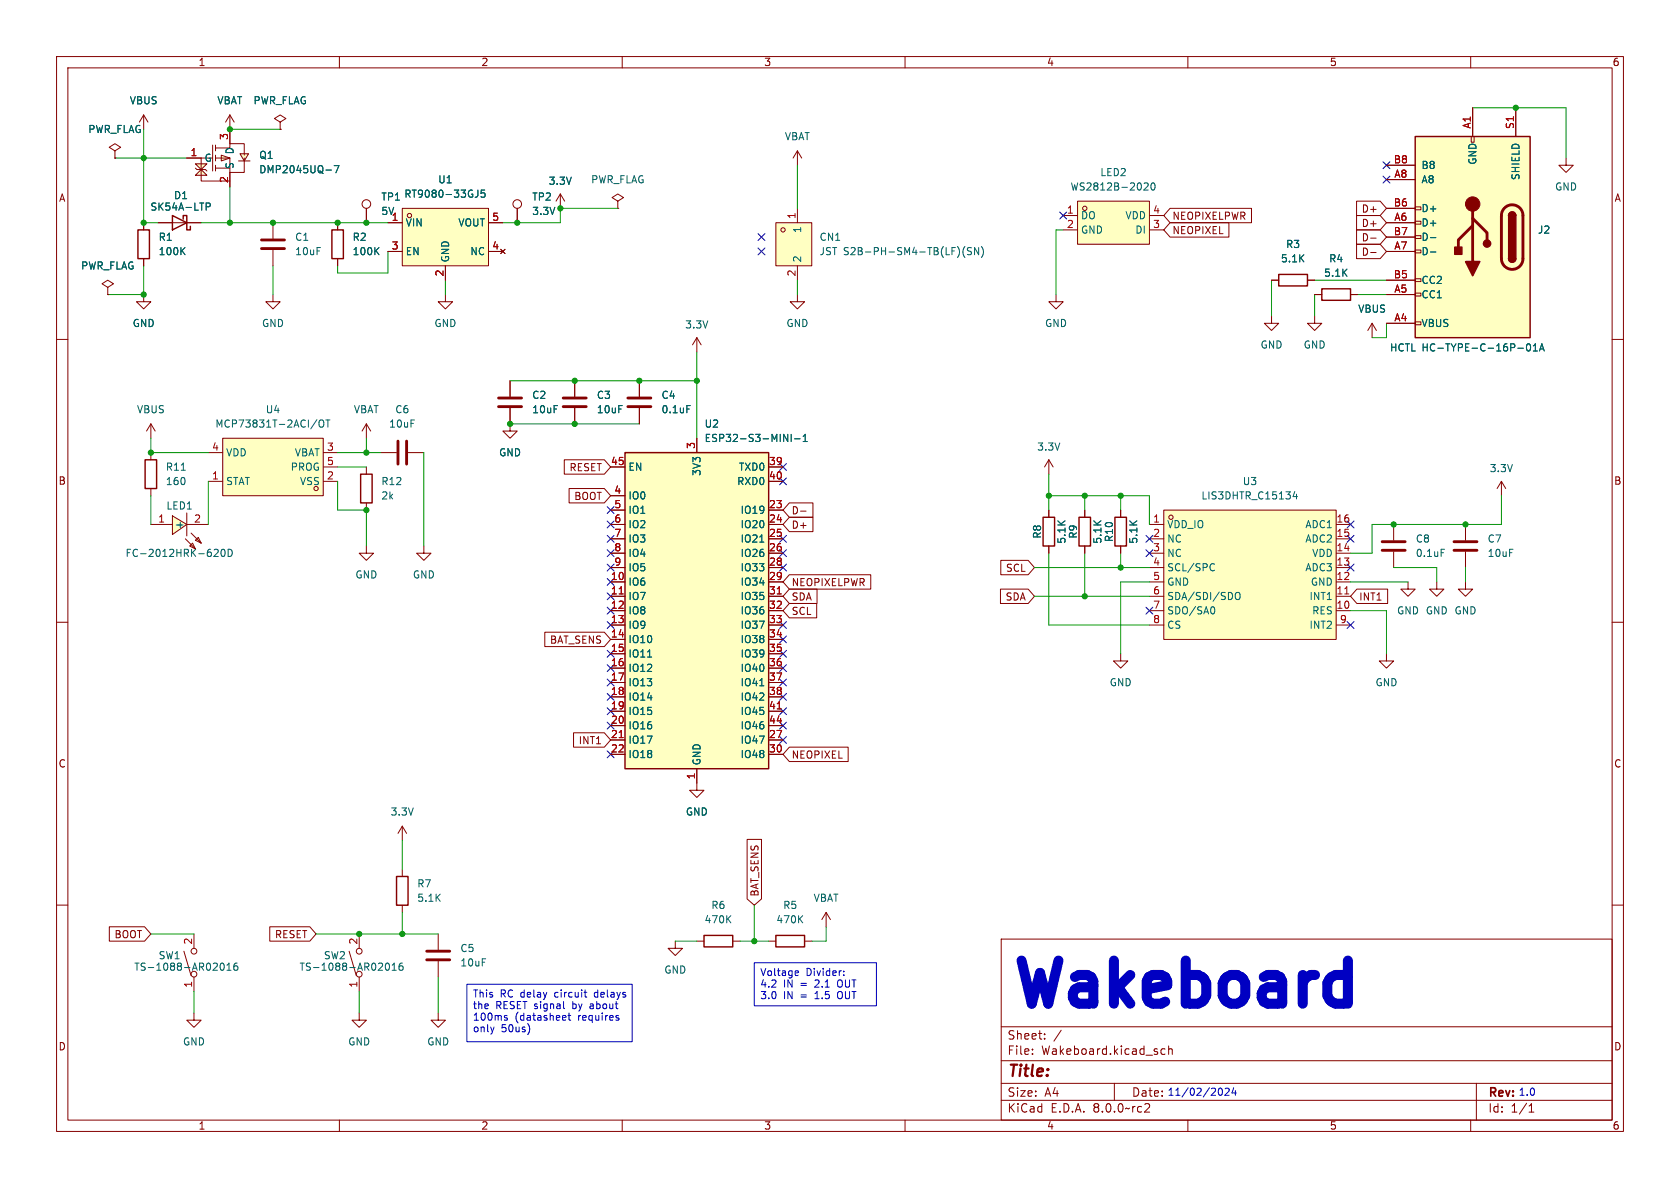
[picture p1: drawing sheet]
<svg xmlns="http://www.w3.org/2000/svg" width="297mm" height="210mm" viewBox="0 0 297 210" stroke-linecap="round" stroke-linejoin="round" font-family="sans-serif">
<g fill="none" stroke="#840000" stroke-width=".18">
<path d="M10 10h277v190h-277zM12 12h273v186h-273zM60 10v2M110 10v2M160 10v2M210 10v2M260 10v2M64.8 36.8v2.6M10 60h2M285 60h2M10 110h2M285 110h2"/>
<path d="M10 160h2M285 160h2M177 166h108v32h-108zM60 198v2M110 198v2M160 198v2M177 194.5h108M177 191.5h108M177 187.5h108M177 181.5h108M182.5 186.3v.1M182.5 185.5v.1"/>
<path d="M197 191.5v3M202.6 195.1l.5 .1 .1 .3-.9 1.1h.9M206 185.5l-.5-.1-.3 .3v.4l.2 .2h.6M206.6 185.5l.2-.1 .4 .1v.9M206.6 184.9v1.5M210 198v2M260 198v2M261 191.5v6.5M270.3 196.6h.9M270.3 195.5l.4-.4v1.5"/>
<circle cx="64.8" cy="36.1" r=".76"/>
</g>
<path d="M137.2 39.4h6.3v7.6h-6.3z" fill="#ffffc2"/>
<g fill="none" stroke="#840000" stroke-width=".18">
<path d="M137.2 39.4h6.3v7.6h-6.3zM141 36.8v2.6M141 47v2.5M254 102.9v1.2h1.3l-1.3 1.3-1.3-1.3h1.3"/>
<circle cx="138.4" cy="40.6" r=".38"/>
</g>
<path d="M170.6 43.6a1.46 1.46 0 0 0 0 1.9M171.7 43.8h-.4l-.2 .1v.3l.5 .3 .1 .3-.2 .2h-.5M173 43.8v1.2l-.7-1.2v1.2M173.5 43.6a1.46 1.46 0 0 1 0 1.9" fill="none" stroke="#006464" stroke-width=".18"/>
<path d="M110.5 80h25.4v55.9h-25.4z" fill="#ffffc2"/>
<path d="M233.7 51.1h5.1v2h-5.1zM110.5 80h25.4v55.9h-25.4z" fill="none" stroke="#840000" stroke-width=".25"/>
<g fill="none" stroke="#840000" stroke-width=".18">
<path d="M186.7 52.1v1.2h1.3l-1.3 1.3-1.3-1.3h1.3M232.4 52.1h1.3M238.8 52.1h1.2M123.2 77.5v2.5M107.9 90.2h2.6M107.9 92.7h2.6M107.9 95.3h2.6M107.9 97.8h2.6M107.9 82.6h2.6M107.9 87.6h2.6M135.9 90.2h2.5M135.9 92.7h2.5"/>
<path d="M135.9 95.3h2.5M135.9 97.8h2.5M135.9 82.6h2.5M135.9 85.1h2.5M107.9 102.9h2.6M107.9 105.4h2.6M107.9 108h2.6M107.9 110.5h2.6M107.9 113h2.6M107.9 115.6h2.6M107.9 118.1h2.6M107.9 100.3h2.6"/>
<path d="M135.9 102.9h2.5M135.9 105.4h2.5M135.9 108h2.5M135.9 110.5h2.5M135.9 113h2.5M135.9 115.6h2.5M135.9 118.1h2.5M135.9 100.3h2.5M198.1 115.6v1.2h1.3l-1.3 1.3-1.3-1.3h1.3M245.1 115.6v1.2h1.3l-1.3 1.3-1.3-1.3h1.3M107.9 120.7h2.6M107.9 123.2h2.6"/>
<path d="M107.9 125.7h2.6M107.9 128.3h2.6M107.9 130.8h2.6M107.9 133.4h2.6M123.2 135.9v2.5M135.9 120.7h2.5M135.9 123.2h2.5M135.9 125.7h2.5M135.9 128.3h2.5M135.9 130.8h2.5M135.9 133.4h2.5M34.3 179.1v1.2h1.3l-1.3 1.3-1.3-1.3h1.3"/>
</g>
<path d="M109.5 105h.7M137.4 105h.7M109.5 130.4h.7M137.4 125.3h.7" fill="none" stroke="#a90000" stroke-width=".18"/>
<path d="M138.5 76.8l.8 1.2v-1.2M139.9 76.8v1.2M140.5 77.6h.9M142 78h.7M142 77.1l.4-.3v1.2M134.3 95.8h.7M114.5 116.1h.7M134.3 121.2h.7" fill="none" stroke="#006464" stroke-width=".18"/>
<path d="M190.5 35.6h12.7v7.6h-12.7z" fill="#ffffc2"/>
<g fill="none" stroke="#840000" stroke-width=".18">
<path d="M91.4 36.8v2.6M141 26.7l-.8 1.2M141 26.7v2.5M141 26.7l.7 1.2M188 38.1h2.5M190.5 35.6h12.7v7.6h-12.7zM203.2 38.1h2.5M19 50.8l1.1-.6-1.1-.7-1 .7 1 .6v1.3M19 52.1h.1M141 52.1v1.2h1.2l-1.2 1.3-1.3-1.3h1.3M188 40.6h2.5M203.2 40.6h2.5"/>
<path d="M224.8 55.9v1.3h1.3l-1.3 1.2-1.3-1.2h1.3M224.8 49.5h1.3M231.1 49.5h1.3M232.4 55.9v1.3h1.3l-1.3 1.2-1.3-1.2h1.3M26.7 74.9l-.8 1.3M26.7 74.9v2.6M26.7 74.9l.7 1.3M185.4 90.2v1.2M185.4 96.5v1.3M198.1 90.2v1.2M198.1 96.5v1.3M135.9 166.4h1.3"/>
<path d="M142.2 166.4h1.3"/>
<circle cx="91.4" cy="36.1" r=".76"/>
<circle cx="191.8" cy="36.8" r=".38"/>
</g>
<path d="M202.3 32.5l.4-.2 .3 .4-.8 .9h.8M203.6 32.5l.2-.2a.68 .68 0 0 1 .4 .7 .68 .68 0 0 1-.4 .6l-.2-.1-.1-.4zM141.4 162.4l.5 .7M141.9 161.9l-.7 .7" fill="none" stroke="#006464" stroke-width=".18"/>
<path d="M226.1 48.5h5v2h-5zM184.4 91.4h2v5.1h-2zM197.1 91.4h2v5.1h-2zM137.2 165.4h5v2h-5z" fill="none" stroke="#840000" stroke-width=".25"/>
<path d="M250.2 24.1h20.3v35.6h-20.3z" fill="#ffffc2"/>
<g fill="none" stroke="#840000" stroke-width=".18">
<path d="M260.3 19.1v5M268 19.1v5M99.1 34.3l-.8 1.3M99.1 34.3v2.5M99.1 34.3l.7 1.3M109.2 35.6l1-.7-1-.6-1 .6 1 .7v1.2M109.2 36.8h.1M245.1 39.4h5.1M245.1 31.8h5.1M245.1 36.8h5.1M245.1 29.2h5.1M250.2 36.6h1v.5h-1z"/>
<path d="M250.2 39.1h1v.5h-1zM260.1 24.1h.5v1h-.5zM276.9 27.9v1.3h1.2l-1.2 1.3-1.3-1.3h1.3M242.6 57.2l-.8 1.2M242.6 57.2v2.5M242.6 57.2l.7 1.2M245.1 57.2h5.1M245.1 52.1h5.1M245.1 44.5h5.1M245.1 49.5h5.1M245.1 41.9h5.1M250.2 41.7h1v.5h-1z"/>
<path d="M250.2 44.2h1v.5h-1zM250.2 49.3h1v.5h-1zM250.2 51.8h1v.5h-1zM250.2 56.9h1v.5h-1zM90.2 72.1v4.1h1.2l-1.2 1.3-1.3-1.3h1.3M90.2 67.3v2.8M101.6 67.3v2.8M101.6 72.1v2.8M113 67.3v2.8M113 72.1v2.8M26.7 80v1.3M26.7 86.4v1.2"/>
<path d="M185.4 81.3l-.7 1.3M185.4 81.3v2.5M185.4 81.3l.8 1.3M191.8 90.2v1.2M191.8 96.5v1.3M246.4 92.7v2.8M246.4 97.5v2.8M259.1 92.7v2.8M259.1 97.5v2.8M265.4 85.1l-.7 1.3M265.4 85.1v2.5M265.4 85.1l.8 1.3"/>
<path d="M248.9 102.9v1.2h1.3l-1.3 1.3-1.3-1.3h1.3M259.1 102.9v1.2h1.2l-1.2 1.3-1.3-1.3h1.3M123.2 138.4v1.3h1.3l-1.3 1.3-1.3-1.3h1.3M119.4 166.4v1.2h1.2l-1.2 1.3-1.3-1.3h1.3M123.2 166.4h1.3M129.5 166.4h1.3M146 161.3l-.7 1.3M146 161.3v2.5M146 161.3l.8 1.3"/>
</g>
<path d="M250.2 24.1h20.3v35.6h-20.3zM266.7 38.1a.64 .64 0 0 1 .6-.6 .64 .64 0 0 1 .7 .6M266.7 45.7a.64 .64 0 0 0 .6 .7 .64 .64 0 0 0 .7-.7M25.7 81.3h2v5.1h-2zM190.8 91.4h2v5.1h-2zM124.5 165.4h5v2h-5z" fill="none" stroke="#840000" stroke-width=".25"/>
<g fill="none" stroke="#840000" stroke-width=".51">
<path d="M260.3 38.6l2.6 2.5v1.3M260.3 39.9l-2.5 2.5v1.3M260.3 36.1v10.1M266 36.8a1.91 1.91 0 0 1 2.1-.5 1.91 1.91 0 0 1 1.1 1.8v7.6a1.91 1.91 0 0 1-1.9 1.9 1.91 1.91 0 0 1-1.9-1.9v-7.7l.2-.7zM88.1 71.9h4.1M88.1 70.4h4.1M99.6 71.9h4M99.6 70.4h4M111 71.9h4.1M111 70.4h4.1M244.3 97.3h4.1M244.3 95.8h4.1"/>
<path d="M257 97.3h4.1M257 95.8h4.1"/>
</g>
<g fill="#840000" stroke="#840000" stroke-width=".25">
<path d="M266.9 37.7a.64 .64 0 0 1 .7-.2 .64 .64 0 0 1 .4 .6h-1.3z"/>
<path d="M266.7 38.1h1.3v7.6h-1.3z"/>
<path d="M266.7 45.7h1.3a.64 .64 0 0 1-.7 .7 .64 .64 0 0 1-.6-.7z"/>
<path d="M259.1 46.2h2.5l-1.3 2.6z"/>
<path d="M257.2 43.7h1.2v1.3h-1.2z"/>
<circle cx="262.9" cy="43.1" r=".63"/>
</g>
<circle cx="260.4" cy="36.1" r="1.27" fill="#840000" stroke="#840000" stroke-width=".18"/>
<g fill="none" stroke="#006464" stroke-width=".18">
<path d="M252.9 44.5h.9M252.9 42h.9M121.4 71.7h.6M268.3 61.6h1M270 60.9l.2-.1a.68 .68 0 0 1 .4 .6 .68 .68 0 0 1-.4 .6l-.2-.1-.1-.3zM271.1 62h.7M271.1 61.1l.3-.3v1.2M272.2 62l.4-1.2 .4 1.2M272.3 61.7h.6M32 83.1h.8M254.8 97.1h.6M128.7 162.4l.5 .7"/>
<path d="M129.2 161.9l-.7 .7"/>
</g>
<path d="M205.7 90.2h30.5v22.8h-30.5z" fill="#ffffc2"/>
<g fill="none" stroke="#840000" stroke-width=".18">
<path d="M203.2 92.7h2.5M203.2 97.8h2.5M203.2 95.3h2.5M205.7 90.2h30.5v22.8h-30.5zM236.2 92.7h2.6M236.2 97.8h2.6M236.2 95.3h2.6M203.2 108h2.5M203.2 105.4h2.5M203.2 102.9h2.5M203.2 100.3h2.5M203.2 110.5h2.5"/>
<path d="M236.2 108h2.6M236.2 105.4h2.6M236.2 102.9h2.6M236.2 100.3h2.6M236.2 110.5h2.6"/>
<circle cx="207" cy="91.4" r=".38"/>
</g>
<path d="M237.7 105h.8" fill="none" stroke="#a90000" stroke-width=".18"/>
<path d="M214.3 99.6l.4 .2M228.9 86.9l-.3 .9h.8M229.2 87.4v.8M214.5 107.3a.79 .79 0 0 1 0 1.2M214.7 100.8l-.4 .1M218.4 104.9l.3-.2a.43 .43 0 0 1 .5 .4v.5a.42 .42 0 0 1-.4 .4 .42 .42 0 0 1-.4-.4z" fill="none" stroke="#006464" stroke-width=".18"/>
<g fill="#ffffc2">
<path d="M34.5 95.5l.5-.5 .6 1z"/>
<path d="M34 96l.5 1-1-.5z"/>
<path d="M30.5 91.2l2.5 1.5-2.5 1.8z"/>
</g>
<g fill="none" stroke="#840000" stroke-width=".18">
<path d="M59.7 39.4v1.2M59.7 45.7v1.3M123.2 59.7l-.8 1.3M123.2 59.7v2.5M123.2 59.7l.8 1.3M26.7 92.7h3.8M30.5 91.2l2.5 1.5-2.5 1.8zM32.8 95.3l1.7 1.7M33 90.7v4M33 92.7h3.8M33.8 94.2l1.8 1.8M34 96l.5 1-1-.5z"/>
<path d="M34.5 95.5l.5-.5 .6 1zM64.8 82.6v1.2M64.8 88.9v1.3"/>
</g>
<path d="M66.5 44.3l.5 .7M67 43.8l-.7 .7M38 97.1l.5 .1 .1 .3-.8 .9h.8M39.2 97.2l.2-.1a.68 .68 0 0 1 .4 .6 .68 .68 0 0 1-.4 .7l-.2-.2-.1-.3zM40.3 97.1a.64 .64 0 0 1 .8 .6 .64 .64 0 0 1-.8 .7z" fill="none" stroke="#006464" stroke-width=".18"/>
<path d="M58.7 40.6h2v5.1h-2zM63.8 83.8h2v5.1h-2z" fill="none" stroke="#840000" stroke-width=".25"/>
<path d="M39.4 77.5h17.7v10.1h-17.7z" fill="#ffffc2"/>
<g fill="none" stroke="#840000" stroke-width=".18">
<path d="M78.7 52.1v1.2h1.3l-1.3 1.3-1.2-1.3h1.2M39.4 77.5h17.7v10.1h-17.7zM64.8 74.9l-.8 1.3M64.8 74.9v2.6M64.8 74.9l.7 1.3M36.8 85.1h2.6M36.8 80h2.6M57.1 85.1h2.6M57.1 80h2.6M57.1 82.6h2.6M67.3 80h2.8M72.1 80h2.8"/>
<path d="M71.1 146.1l-.7 1.2M71.1 146.1v2.5M71.1 146.1l.8 1.2"/>
<circle cx="55.9" cy="86.4" r=".38"/>
</g>
<path d="M56 74.2l-1.1 1.6M56.6 74.3l.1-.1a.43 .43 0 0 1 .5 .5v.4a.42 .42 0 0 1-.4 .4 .42 .42 0 0 1-.4-.4v-.4zM57.6 74.2h.7M58 74.2v1.3" fill="none" stroke="#006464" stroke-width=".18"/>
<path d="M70.4 78v4M71.9 78v4" fill="none" stroke="#840000" stroke-width=".51"/>
<path d="M71.1 36.8h15.3v10.2h-15.3z" fill="#ffffc2"/>
<g fill="none" stroke="#840000" stroke-width=".18">
<path d="M68.6 39.4h2.5M71.1 36.8h15.3v10.2h-15.3zM86.4 39.4h2.5M68.6 44.5h2.5M78.7 47v2.5M86.4 44.5h2.5M88.5 44.1l.8 .7M89.3 44.1l-.8 .7M64.8 96.5v1.3h1.2l-1.2 1.3-1.3-1.3h1.3M74.9 96.5v1.3h1.3l-1.3 1.3-1.2-1.3h1.2M71.1 153.7v1.2M32.5 168.2l1.3 4.3"/>
<path d="M34.3 165.1v2.5M34.3 172.7v2.6M61.7 168.2l1.3 4.3M63.5 179.1v1.2h1.3l-1.3 1.3-1.3-1.3h1.3M63.5 165.1v2.5M63.5 172.7v2.6M71.1 160v1.3M77.5 179.1v1.2h1.2l-1.2 1.3-1.3-1.3h1.3M77.5 165.1v2.8M77.5 169.9v2.8"/>
<circle cx="72.4" cy="38.1" r=".38"/>
<circle cx="34.3" cy="168.2" r=".51"/>
<circle cx="34.3" cy="172.2" r=".51"/>
<circle cx="63.5" cy="168.2" r=".51"/>
<circle cx="63.5" cy="172.2" r=".51"/>
</g>
<path d="M84.5 33.6v.9a.41 .41 0 0 1-.5 .4M85.7 33.6h-.6l-.1 .6 .2-.1h.4l.2 .2-.1 .4-.2 .2-.5-.2M38.9 170.7l.1-.3 .2-.1a.68 .68 0 0 1 .5 .6 .68 .68 0 0 1-.5 .6l-.2-.1-.1-.4M40.1 171.5h.7M40.1 170.6l.4-.3v1.2M41.9 170.3h-.3a.86 .86 0 0 0 0 1.2l.4-.1 .1-.4-.3-.3h-.2l-.3 .3M68.1 170.7l.1-.3 .2-.1a.68 .68 0 0 1 .5 .6 .68 .68 0 0 1-.5 .6l-.2-.1-.1-.4M69.3 171.5h.8M69.3 170.6l.4-.3v1.2M71.1 170.3h-.3a.86 .86 0 0 0 0 1.2l.4-.1 .1-.4-.3-.3h-.2l-.3 .3" fill="none" stroke="#006464" stroke-width=".18"/>
<path d="M75.4 169.7h4.1M75.4 168.1h4.1" fill="none" stroke="#840000" stroke-width=".51"/>
<path d="M70.1 154.9h2v5.1h-2z" fill="none" stroke="#840000" stroke-width=".25"/>
<g fill="#ffffc2">
<path d="M39.1 27.4l1.5 .5-1.5 .6z"/>
<path d="M42.4 27.2h1.5l-.7 1.3z"/>
<path d="M34.5 31l1.1-1 1 1z"/>
<path d="M34.5 29h2.1l-1 1z"/>
</g>
<g fill="none" stroke="#840000" stroke-width=".18">
<path d="M260.3 19.1v5M268 19.1v5M20.3 26.7l1-.7-1-.6-1 .6 1 .7v1.2M20.3 27.9h.1M25.4 20.3v2.6M25.4 39.4v1.2M25.4 20.3l-.8 1.3M25.4 20.3l.8 1.3M27.9 39.4h7.7M33 27.9h2.6v4.1h5M34.5 29.7l.3 .3h1.5l.3 .2M34.5 31l1.1-1 1 1z"/>
<path d="M34.5 29h2.1l-1 1zM37.6 25.6v4.6M38.1 27.9h2.5v2.6h2.6v-2.6M38.1 26.2h2.5v-.8h2.6v2M38.1 25.6v1.1M38.1 27.4v1.1M38.1 29.2v1M38.1 29.7h2.5M39.1 27.4l1.5 .5-1.5 .6zM40.6 20.3v5.1M40.6 30.5v2.5M40.6 20.3l-.7 1.3"/>
<path d="M40.6 20.3l.8 1.3M42.2 28.5h2M42.4 27.2h1.5l-.7 1.3zM48.3 39.4v2.8M49.5 21.6l1-.6-1-.7-1 .7 1 .6v1.3M49.5 22.9h.1M59.7 39.4v1.2M64.8 36.8v2.6M68.6 39.4h2.5M86.4 39.4h2.5M91.4 36.8v2.6M206.9 39.4h10.4v2.5h-10.4l-1.2-1.3z"/>
<path d="M206.9 36.8h14.3v2.6h-14.3l-1.2-1.3zM239.8 35.6h4.2l1.1 1.2-1.1 1.3h-4.2zM239.8 38.1h4.2l1.1 1.3-1.1 1.2h-4.2zM245.1 39.4h5.1M245.1 31.8h5.1M245.1 36.8h5.1M245.1 29.2h5.1M19 52.1h.1M25.4 52.1v1.2h1.3l-1.3 1.3-1.3-1.3h1.3M25.4 45.7v1.3M48.3 52.1v1.2h1.2l-1.2 1.3-1.3-1.3h1.3M48.3 44.2v2.8"/>
<path d="M59.7 45.7v1.3M68.6 44.5h2.5M78.7 47v2.5M86.4 44.5h2.5M88.5 44.1l.8 .7M89.3 44.1l-.8 .7M224.8 49.5h1.3M231.1 49.5h1.3M232.4 52.1h1.3M238.8 52.1h1.2M239.8 43.2h4.2l1.1 1.3-1.1 1.2h-4.2zM239.8 40.6h4.2l1.1 1.3-1.1 1.3h-4.2z"/>
<path d="M242.3 44.6h1M242.3 42.1h1M245.1 52.1h5.1M245.1 49.5h5.1M245.1 57.2h5.1M245.1 44.5h5.1M245.1 41.9h5.1M90.2 67.3v2.8M90.2 72.1v2.8M101.6 67.3v2.8M101.6 72.1v2.8M113 67.3v2.8"/>
<path d="M113 72.1v2.8M123.2 77.5v2.5M99.8 81.3h7l1.1 1.3-1.1 1.2h-7zM100.6 86.4h6.2l1.1 1.2-1.1 1.3h-6.2zM107.9 90.2h2.6M107.9 92.7h2.6M107.9 95.3h2.6M107.9 97.8h2.6M107.9 82.6h2.6M107.9 87.6h2.6M135.9 90.2h2.5M135.9 92.7h2.5"/>
<path d="M135.9 95.3h2.5M135.9 97.8h2.5M135.9 82.6h2.5M135.9 85.1h2.5M139.5 88.9h4.2v2.5h-4.2l-1.1-1.2zM139.5 91.4h4.2v2.6h-4.2l-1.1-1.3zM141.5 90.4h1M176.9 99.1h4.9l1.1 1.2-1.1 1.3h-4.9zM185.4 90.2v1.2M185.4 96.5v1.3M191.8 90.2v1.2M191.8 96.5v1.3"/>
<path d="M198.1 90.2v1.2M198.1 96.5v1.3M96.3 111.8h10.5l1.1 1.2-1.1 1.3h-10.5zM107.9 102.9h2.6M107.9 105.4h2.6M107.9 108h2.6M107.9 110.5h2.6M107.9 113h2.6M107.9 115.6h2.6M107.9 118.1h2.6M107.9 100.3h2.6M135.9 102.9h2.5"/>
<path d="M135.9 105.4h2.5M135.9 108h2.5M135.9 110.5h2.5M135.9 113h2.5M135.9 115.6h2.5M135.9 118.1h2.5M135.9 100.3h2.5M139.5 106.7h4.9v2.5h-4.9l-1.1-1.2zM139.5 101.6h14.4v2.5h-14.4l-1.1-1.2zM139.5 104.1h4.9v2.6h-4.9l-1.1-1.3zM176.9 104.1h4.9l1.1 1.3-1.1 1.3h-4.9zM239.9 104.1h5.4v2.6h-5.4l-1.1-1.3z"/>
<path d="M101.4 129.5h5.4l1.1 1.3-1.1 1.3h-5.4zM107.9 120.7h2.6M107.9 123.2h2.6M107.9 125.7h2.6M107.9 128.3h2.6M107.9 130.8h2.6M107.9 133.4h2.6M123.2 135.9v2.5M135.9 120.7h2.5M135.9 123.2h2.5M135.9 125.7h2.5M135.9 128.3h2.5"/>
<path d="M135.9 130.8h2.5M135.9 133.4h2.5M139.5 132.1h10.4v2.5h-10.4l-1.1-1.2zM132.1 148.4h2.5v10.5l-1.3 1.1-1.2-1.1zM19.3 163.8h6.3l1.1 1.3-1.1 1.3h-6.3zM47.7 163.8h7.1l1.1 1.3-1.1 1.3h-7.1z"/>
</g>
<g fill="none" stroke="#006464" stroke-width=".18">
<path d="M36.4 36.6l.7-.1 .1-.2-.1-.3-.7-.1v1.3M57.6 30.1h1M59.1 29.3h.8l-.5 1.2M84.5 33.6v.9a.41 .41 0 0 1-.5 .4M85.7 33.6h-.6l-.1 .6 .2-.1h.4l.2 .2-.1 .4-.2 .2-.5-.2M32.2 44.3l.5 .7M32.7 43.8l-.7 .7M66.5 44.3l.5 .7M67 43.8l-.7 .7M252.9 44.5h.9M252.9 42h.9M121.4 71.7h.6"/>
<path d="M138.5 76.8l.8 1.2v-1.2M139.9 76.8v1.2M140.5 77.6h.9M142 78h.7M142 77.1l.4-.3v1.2M268.3 61.6h1M270 60.9l.2-.1a.68 .68 0 0 1 .4 .6 .68 .68 0 0 1-.4 .6l-.2-.1-.1-.3zM271.1 62h.7M271.1 61.1l.3-.3v1.2M272.2 62l.4-1.2 .4 1.2M272.3 61.7h.6M134.3 95.8h.7"/>
<path d="M114.5 116.1h.7M134.3 121.2h.7"/>
</g>
<path d="M46.2 43.9h4.1M46.2 42.4h4.1" fill="none" stroke="#840000" stroke-width=".51"/>
<path d="M30.5 38.1l2.5 1.3-2.5 1.2zM32.4 38.7v-.6h.6v2.5h.7v-.6M24.4 40.6h2v5.1h-2z" fill="none" stroke="#840000" stroke-width=".25"/>
<g fill="none" stroke="#0000c2" stroke-width=".18">
<path d="M82.5 174h29.3v10.2h-29.3zM89.3 179.9l.4 .1v.2l-.2 .2h-.2M99.6 178.1l.2 .2M99.9 179.5l.2 .3-.7 .1M100.4 179.5h.5M100.6 179.1v1.1l.3 .2M103.3 175.4h.4M103.5 176.2l.2 .1M109.1 179.9l.3 .1v.2l-.2 .2h-.2M109.1 179.5l.3 .1M133.3 170.2h21.6v7.6h-21.6zM140.8 171.6l.3 .1 .1 .2-.6 .1"/>
<path d="M141.1 172.4l-.3 .1M149.2 172.3v.2M149.2 171.7v.1M87.4 181.6l-.4 .8M93.6 181.5v.5l-.1 .5M100 180.3l-.1 .1M215.7 192.4a.68 .68 0 0 1 .4 .6 .68 .68 0 0 1-.4 .6M216.6 192.5l.5-.1 .2 .3-.8 .9h.8M218.1 192.3l-.3 .9h.8M218.4 192.8v.8"/>
</g>
<path d="M237.6 172.3l.7 .4M238.3 169.8v7.6M238.3 177.1l-.7 .3" fill="none" stroke="#0000c2" stroke-width="1.8"/>
<g fill="none" stroke="#009600" stroke-width=".18">
<path d="M260.3 19.1h16.6v8.8M20.3 27.9h12.7M25.4 22.9v16.5h2.5M35.6 39.4h33M40.6 22.9h8.9M40.6 33v6.4M109.2 36.8h-10.1v2.6h-10.2M141 29.2v7.6M25.4 47v5.1h-6.4M48.3 47v5.1M68.6 44.5v3.8h-8.9v-1.3M78.7 49.5v2.6"/>
<path d="M141 49.5v2.6M188 40.6h-1.3v11.5M224.8 49.5v6.4M232.4 52.1v3.8M232.4 49.5h12.7M240 52.1h5.1M245.1 57.2v2.5h-2.5M26.7 77.5v2.5h10.1M64.8 77.5v2.5M90.2 74.9h22.8M90.2 67.3h33M123.2 62.2v15.3"/>
<path d="M26.7 87.6v5.1M36.8 85.1v7.6M59.7 85.1v5.1h5.1v6.3M59.7 82.6h5.1M59.7 80h7.6M74.9 80v16.5M185.4 87.6h17.8v5.1M185.4 83.8v6.4M185.4 97.8v12.7h17.8M191.8 87.6v2.6M191.8 97.8v7.6M198.1 87.6v2.6"/>
<path d="M198.1 97.8v2.5M265.4 87.6v5.1h-22.8v5.1h-3.8M182.9 100.3h20.3M182.9 105.4h20.3M203.2 102.9h-5.1v12.7M238.8 108h6.3v7.6M238.8 102.9h10.1M246.4 100.3h7.6v2.6M259.1 100.3v2.6M71.1 148.6v5.1M26.7 165.1h7.6M34.3 175.3v3.8"/>
<path d="M55.9 165.1h21.6M63.5 175.3v3.8M71.1 161.3v3.8M77.5 172.7v6.4M119.4 166.4h3.8M130.8 166.4h5.1M133.3 160v6.4M146 163.8v2.6h-2.5"/>
</g>
<g fill="none" stroke="#000084" stroke-width=".18">
<path d="M187.4 37.5l1.2 1.2M188.6 37.5l-1.2 1.2M244.5 31.1l1.2 1.3M244.5 28.6l1.2 1.2M245.7 31.1l-1.2 1.3M245.7 28.6l-1.2 1.2M134 43.8l1.2 1.3M134 41.3l1.2 1.2M135.2 43.8l-1.2 1.3M135.2 41.3l-1.2 1.2M107.3 97.2l1.3 1.2M107.3 99.7l1.3 1.2"/>
<path d="M107.3 94.6l1.3 1.3M107.3 92.1l1.3 1.2M107.3 89.6l1.3 1.2M108.6 97.2l-1.3 1.2M108.6 99.7l-1.3 1.2M108.6 94.6l-1.3 1.3M108.6 92.1l-1.3 1.2M108.6 89.6l-1.3 1.2M137.8 84.5l1.2 1.2M137.8 81.9l1.2 1.3M137.8 94.6l1.2 1.3M137.8 99.7l1.2 1.2"/>
<path d="M137.8 97.2l1.2 1.2M139 84.5l-1.2 1.2M139 81.9l-1.2 1.3M139 94.6l-1.2 1.3M139 99.7l-1.2 1.2M139 97.2l-1.2 1.2M202.6 94.6l1.2 1.3M202.6 97.2l1.2 1.2M203.8 94.6l-1.2 1.3M203.8 97.2l-1.2 1.2M238.2 99.7l1.2 1.2M238.2 92.1l1.2 1.2"/>
<path d="M238.2 94.6l1.2 1.3M239.4 99.7l-1.2 1.2M239.4 92.1l-1.2 1.2M239.4 94.6l-1.2 1.3M107.3 109.9l1.3 1.2M107.3 117.5l1.3 1.2M107.3 102.3l1.3 1.2M107.3 104.8l1.3 1.2M107.3 115l1.3 1.2M107.3 107.3l1.3 1.3M108.6 115l-1.3 1.2M108.6 109.9l-1.3 1.2"/>
<path d="M108.6 117.5l-1.3 1.2M108.6 102.3l-1.3 1.2M108.6 104.8l-1.3 1.2M108.6 107.3l-1.3 1.3M137.8 109.9l1.2 1.2M137.8 112.4l1.2 1.2M137.8 115l1.2 1.2M137.8 117.5l1.2 1.2M139 109.9l-1.2 1.2M139 112.4l-1.2 1.2M139 115l-1.2 1.2M139 117.5l-1.2 1.2"/>
<path d="M202.6 107.3l1.2 1.3M203.8 107.3l-1.2 1.3M238.2 109.9l1.2 1.2M239.4 109.9l-1.2 1.2M107.3 125.1l1.3 1.2M107.3 122.6l1.3 1.2M107.3 127.7l1.3 1.2M107.3 132.7l1.3 1.3M107.3 120l1.3 1.3M108.6 125.1l-1.3 1.2M108.6 122.6l-1.3 1.2M108.6 127.7l-1.3 1.2"/>
<path d="M108.6 132.7l-1.3 1.3M108.6 120l-1.3 1.3M137.8 130.2l1.2 1.2M137.8 120l1.2 1.3M137.8 125.1l1.2 1.2M137.8 127.7l1.2 1.2M137.8 122.6l1.2 1.2M139 130.2l-1.2 1.2M139 120l-1.2 1.3M139 125.1l-1.2 1.2M139 127.7l-1.2 1.2M139 122.6l-1.2 1.2"/>
</g>
<path d="M109.5 105h.7M137.4 105h.7M109.5 130.4h.7M137.4 125.3h.7" fill="none" stroke="#a90000" stroke-width=".18"/>
<g fill="#009600" stroke="#009600" stroke-width=".18">
<circle cx="268" cy="19.1" r=".46"/>
<circle cx="133.3" cy="166.4" r=".46"/>
<circle cx="101.6" cy="67.3" r=".46"/>
<circle cx="101.6" cy="74.9" r=".46"/>
<circle cx="90.2" cy="74.9" r=".46"/>
<circle cx="123.2" cy="67.3" r=".46"/>
<circle cx="91.4" cy="39.4" r=".46"/>
<circle cx="113" cy="67.3" r=".46"/>
<circle cx="99.1" cy="36.8" r=".46"/>
<circle cx="198.1" cy="100.3" r=".46"/>
<circle cx="185.4" cy="87.6" r=".46"/>
<circle cx="191.8" cy="87.6" r=".46"/>
<circle cx="191.8" cy="105.4" r=".46"/>
<circle cx="64.8" cy="80" r=".46"/>
<circle cx="64.8" cy="90.2" r=".46"/>
<circle cx="59.7" cy="39.4" r=".46"/>
<circle cx="64.8" cy="39.4" r=".46"/>
<circle cx="26.7" cy="80" r=".46"/>
<circle cx="259.1" cy="92.7" r=".46"/>
<circle cx="198.1" cy="87.6" r=".46"/>
<circle cx="246.4" cy="92.7" r=".46"/>
<circle cx="63.5" cy="165.1" r=".46"/>
<circle cx="71.1" cy="165.1" r=".46"/>
<circle cx="40.6" cy="22.9" r=".46"/>
<circle cx="40.6" cy="39.4" r=".46"/>
<circle cx="48.3" cy="39.4" r=".46"/>
<circle cx="25.4" cy="39.4" r=".46"/>
<circle cx="25.4" cy="27.9" r=".46"/>
<circle cx="25.4" cy="52.1" r=".46"/>
</g>
<text font-size="10.6" fill="#0000c2" x="177.6" y="180.5">Wakeboard</text>
<text font-size="2.8" fill="#840000" x="178" y="190.9">Title:</text>
<g font-size="2.1" fill="#840000">
<text x="178" y="184">Sheet:</text>
<text x="178" y="186.7">File:</text>
<text x="184.1" y="186.7">Wakeboard.kicad_sch</text>
<text x="178" y="196.9">KiCad</text>
<text x="178" y="194.1">Size:</text>
<text x="184.7" y="194.1">A4</text>
<text x="185.7" y="196.9">E.D.A.</text>
<text x="193.3" y="196.9">8.0.0~rc2</text>
<text x="200" y="194.1">Date:</text>
<text x="263" y="194.3">Rev:</text>
<text x="263" y="196.9">Id:</text>
<text x="267.1" y="196.9">1/1</text>
</g>
<g font-size="1.8" fill="#840000">
<text x="35" y="11.9">1</text>
<text x="85" y="11.9">2</text>
<text x="135" y="11.9">3</text>
<text x="185" y="11.9">4</text>
<text x="235" y="11.9">5</text>
<text x="285" y="11.9">6</text>
<text x="10.3" y="35.9">A</text>
<text x="285.3" y="35.9">A</text>
<text x="207.2" y="41.6">NEOPIXEL</text>
<text x="207.2" y="39.1">NEOPIXELPWR</text>
<text x="240.6" y="37.8">D+</text>
<text x="240.6" y="40.3">D+</text>
<text x="240.6" y="45.4">D-</text>
<text x="240.6" y="42.9">D-</text>
<text x="100.6" y="83.5">RESET</text>
<text x="10.3" y="85.9">B</text>
<text x="101.4" y="88.6">BOOT</text>
<text x="285.3" y="85.9">B</text>
<text x="139.9" y="91.1">D-</text>
<text x="139.9" y="93.7">D+</text>
<text x="177.7" y="101.3">SCL</text>
<text x="139.9" y="103.8">NEOPIXELPWR</text>
<text x="139.9" y="106.4">SDA</text>
<text x="177.7" y="106.4">SDA</text>
<text x="240.2" y="106.4">INT1</text>
<text x="97.1" y="114">BAT_SENS</text>
<text x="139.9" y="108.9">SCL</text>
<text x="102.2" y="131.8">INT1</text>
<text x="10.3" y="135.9">C</text>
<text x="139.9" y="134.3">NEOPIXEL</text>
<text x="285.3" y="135.9">C</text>
<text x="134.3" y="158.6" transform="rotate(-90 134.3 158.6)">BAT_SENS</text>
<text x="20.1" y="166.1">BOOT</text>
<text x="48.5" y="166.1">RESET</text>
<text x="10.3" y="185.9">D</text>
<text x="285.3" y="185.9">D</text>
<text x="35" y="199.9">1</text>
<text x="85" y="199.9">2</text>
<text x="135" y="199.9">3</text>
<text x="185" y="199.9">4</text>
<text x="235" y="199.9">5</text>
<text x="285" y="199.9">6</text>
</g>
<g font-size="1.8" fill="#006464">
<text x="15.5" y="23.7">PWR_FLAG</text>
<text x="22.8" y="18.6">VBUS</text>
<text x="38.3" y="18.6">VBAT</text>
<text x="44.7" y="18.6">PWR_FLAG</text>
<text x="36.1" y="28.8">G</text>
<text x="41.5" y="30" transform="rotate(-90 41.5 30)">S</text>
<text x="41.5" y="27.4" transform="rotate(-90 41.5 27.4)">D</text>
<text x="45.7" y="28.3">Q1</text>
<text x="138.7" y="25">VBAT</text>
<text x="261.2" y="29.2" transform="rotate(-90 261.2 29.2)">GND</text>
<text x="30.7" y="35.4">D1</text>
<text x="45.7" y="30.8">DMP2045UQ-7</text>
<text x="67.3" y="35.7">TP1</text>
<text x="71.4" y="35.2">RT9080-33GJ5</text>
<text x="77.4" y="32.6">U1</text>
<text x="94" y="35.7">TP2</text>
<text x="96.9" y="32.9">3.3V</text>
<text x="104.4" y="32.6">PWR_FLAG</text>
<text x="189.2" y="33.9">WS2812B-2020</text>
<text x="194.4" y="31.3">LED2</text>
<text x="251.2" y="32.6">A8</text>
<text x="251.2" y="30.1">B8</text>
<text x="268.8" y="31.9" transform="rotate(-90 268.8 31.9)">SHIELD</text>
<text x="274.8" y="33.9">GND</text>
<text x="26.5" y="37.4">SK54A-LTP</text>
<text x="67.3" y="38.2">5V</text>
<text x="71.6" y="40.2">VIN</text>
<text x="80.9" y="40.2">VOUT</text>
<text x="94" y="38.2">3.3V</text>
<text x="141.8" y="41.3" transform="rotate(-90 141.8 41.3)">1</text>
<text x="191" y="39">DO</text>
<text x="191" y="41.5">GND</text>
<text x="198.9" y="39">VDD</text>
<text x="200.6" y="41.5">DI</text>
<text x="251.2" y="40.2">D+</text>
<text x="251.2" y="37.7">D+</text>
<text x="271.8" y="41.5">J2</text>
<text x="14.2" y="47.9">PWR_FLAG</text>
<text x="27.9" y="42.8">R1</text>
<text x="27.9" y="45.3">100K</text>
<text x="52.1" y="42.8">C1</text>
<text x="52.1" y="45.3">10uF</text>
<text x="62.2" y="42.8">R2</text>
<text x="62.2" y="45.3">100K</text>
<text x="71.6" y="45.3">EN</text>
<text x="79.6" y="46.5" transform="rotate(-90 79.6 46.5)">GND</text>
<text x="83" y="45.3">NC</text>
<text x="141.8" y="46.5" transform="rotate(-90 141.8 46.5)">2</text>
<text x="144.8" y="45.3">JST S2B-PH-SM4-TB(LF)(SN)</text>
<text x="144.8" y="42.8">CN1</text>
<text x="226.4" y="46.6">5.1K</text>
<text x="227.3" y="44">R3</text>
<text x="234.9" y="46.6">R4</text>
<text x="251.2" y="45.3">D-</text>
<text x="251.2" y="42.8">D-</text>
<text x="234" y="49.1">5.1K</text>
<text x="251.2" y="52.9">CC1</text>
<text x="251.2" y="50.4">CC2</text>
<text x="23.4" y="58">GND</text>
<text x="46.2" y="58">GND</text>
<text x="76.7" y="58">GND</text>
<text x="121" y="58.3">3.3V</text>
<text x="138.9" y="58">GND</text>
<text x="184.7" y="58">GND</text>
<text x="240" y="55.5">VBUS</text>
<text x="251.2" y="58">VBUS</text>
<text x="222.8" y="61.8">GND</text>
<text x="230.4" y="61.8">GND</text>
<text x="245.6" y="62.3">HCTL HC-TYPE-C-16P-01A</text>
<text x="94" y="70.7">C2</text>
<text x="105.4" y="70.7">C3</text>
<text x="116.8" y="70.7">C4</text>
<text x="24.1" y="73.3">VBUS</text>
<text x="38" y="75.8">MCP73831T-2ACI/OT</text>
<text x="46.9" y="73.3">U4</text>
<text x="62.5" y="73.3">VBAT</text>
<text x="68.7" y="75.8">10uF</text>
<text x="69.8" y="73.3">C6</text>
<text x="94" y="73.3">10uF</text>
<text x="105.4" y="73.3">10uF</text>
<text x="116.8" y="73.3">0.1uF</text>
<text x="124.5" y="75.8">U2</text>
<text x="29.2" y="83.4">R11</text>
<text x="39.9" y="80.9">VDD</text>
<text x="51.3" y="83.4">PROG</text>
<text x="52" y="80.9">VBAT</text>
<text x="88.1" y="80.9">GND</text>
<text x="111" y="83.4">EN</text>
<text x="124.5" y="78.3">ESP32-S3-MINI-1</text>
<text x="130.5" y="83.4">TXD0</text>
<text x="183.3" y="79.9">3.3V</text>
<text x="263.3" y="83.7">3.3V</text>
<text x="29.2" y="86">160</text>
<text x="39.9" y="86">STAT</text>
<text x="52.9" y="86">VSS</text>
<text x="67.3" y="86">R12</text>
<text x="67.3" y="88.5">2k</text>
<text x="111" y="88.5">IO0</text>
<text x="124.1" y="84.2" transform="rotate(-90 124.1 84.2)">3V3</text>
<text x="130.2" y="86">RXD0</text>
<text x="212.3" y="88.5">LIS3DHTR_C15134</text>
<text x="219.6" y="86">U3</text>
<text x="29.3" y="90.3">LED1</text>
<text x="30.7" y="93.6">-+</text>
<text x="111" y="91">IO1</text>
<text x="111" y="93.6">IO2</text>
<text x="130.8" y="91">IO19</text>
<text x="130.8" y="93.6">IO20</text>
<text x="184.3" y="95.3" transform="rotate(-90 184.3 95.3)">R8</text>
<text x="190.6" y="95.3" transform="rotate(-90 190.6 95.3)">R9</text>
<text x="197" y="95.9" transform="rotate(-90 197 95.9)">R10</text>
<text x="206.2" y="93.6">VDD_IO</text>
<text x="230.7" y="93.6">ADC1</text>
<text x="22.1" y="98.7">FC-2012HRK-620D</text>
<text x="111" y="96.1">IO3</text>
<text x="111" y="98.7">IO4</text>
<text x="111" y="101.2">IO5</text>
<text x="130.8" y="96.1">IO21</text>
<text x="130.8" y="98.7">IO26</text>
<text x="130.8" y="101.2">IO33</text>
<text x="188.6" y="96.2" transform="rotate(-90 188.6 96.2)">5.1K</text>
<text x="194.9" y="96.2" transform="rotate(-90 194.9 96.2)">5.1K</text>
<text x="201.3" y="96.2" transform="rotate(-90 201.3 96.2)">5.1K</text>
<text x="206.2" y="96.1">NC</text>
<text x="206.2" y="98.7">NC</text>
<text x="206.2" y="101.2">SCL/SPC</text>
<text x="230.7" y="101.2">ADC3</text>
<text x="230.7" y="96.1">ADC2</text>
<text x="231.9" y="98.7">VDD</text>
<text x="250.2" y="96.1">C8</text>
<text x="250.2" y="98.7">0.1uF</text>
<text x="262.9" y="96.1">C7</text>
<text x="262.9" y="98.7">10uF</text>
<text x="62.7" y="102.5">GND</text>
<text x="72.9" y="102.5">GND</text>
<text x="111" y="103.7">IO6</text>
<text x="111" y="106.3">IO7</text>
<text x="130.8" y="103.7">IO34</text>
<text x="130.8" y="106.3">IO35</text>
<text x="206.2" y="103.7">GND</text>
<text x="206.2" y="106.3">SDA/SDI/SDO</text>
<text x="231.4" y="106.3">INT1</text>
<text x="231.6" y="103.7">GND</text>
<text x="111" y="108.8">IO8</text>
<text x="111" y="111.4">IO9</text>
<text x="111" y="113.9">IO10</text>
<text x="130.8" y="108.8">IO36</text>
<text x="130.8" y="111.4">IO37</text>
<text x="130.8" y="113.9">IO38</text>
<text x="206.2" y="108.8">SDO/SA0</text>
<text x="206.2" y="111.4">CS</text>
<text x="231.4" y="111.4">INT2</text>
<text x="231.9" y="108.8">RES</text>
<text x="246.9" y="108.8">GND GND GND</text>
<text x="111" y="116.4">IO11</text>
<text x="111" y="119">IO12</text>
<text x="130.8" y="116.4">IO39</text>
<text x="130.8" y="119">IO40</text>
<text x="111" y="121.5">IO13</text>
<text x="111" y="124.1">IO14</text>
<text x="130.8" y="121.5">IO41</text>
<text x="130.8" y="124.1">IO42</text>
<text x="196.1" y="121.5">GND</text>
<text x="243.1" y="121.5">GND</text>
<text x="111" y="126.6">IO15</text>
<text x="111" y="129.1">IO16</text>
<text x="111" y="131.7">IO17</text>
<text x="130.8" y="131.7">IO47</text>
<text x="130.8" y="126.6">IO45</text>
<text x="130.8" y="129.1">IO46</text>
<text x="111" y="134.2">IO18</text>
<text x="124.1" y="135.4" transform="rotate(-90 124.1 135.4)">GND</text>
<text x="130.8" y="134.2">IO48</text>
<text x="69" y="144.4">3.3V</text>
<text x="121.2" y="144.4">GND</text>
<text x="73.7" y="157.1">R7</text>
<text x="73.7" y="159.6">5.1K</text>
<text x="125.7" y="160.9">R6</text>
<text x="138.4" y="160.9">R5</text>
<text x="143.7" y="159.6">VBAT</text>
<text x="124.4" y="163.4">470K</text>
<text x="137.1" y="163.4">470K</text>
<text x="23.6" y="171.8">TS-1088-AR02016</text>
<text x="27.9" y="169.8">SW1</text>
<text x="52.8" y="171.8">TS-1088-AR02016</text>
<text x="57.2" y="169.8">SW2</text>
<text x="81.3" y="168.5">C5</text>
<text x="81.3" y="171">10uF</text>
<text x="117.3" y="172.3">GND</text>
<text x="32.3" y="185">GND</text>
<text x="61.5" y="185">GND</text>
<text x="75.4" y="185">GND</text>
</g>
<g font-size="1.8" fill="#a90000">
<text x="260.1" y="22.8" transform="rotate(-90 260.1 22.8)">A1</text>
<text x="267.7" y="22.9" transform="rotate(-90 267.7 22.9)">S1</text>
<text x="33.6" y="27.7">1</text>
<text x="40.4" y="24.8" transform="rotate(-90 40.4 24.8)">3</text>
<text x="246.3" y="29">B8</text>
<text x="40.4" y="32.5" transform="rotate(-90 40.4 32.5)">2</text>
<text x="246.4" y="31.5">A8</text>
<text x="69.1" y="39.1">1</text>
<text x="86.9" y="39.1">5</text>
<text x="140.7" y="38.8" transform="rotate(-90 140.7 38.8)">1</text>
<text x="188.5" y="37.8">1</text>
<text x="188.5" y="40.4">2</text>
<text x="203.8" y="40.4">3</text>
<text x="203.8" y="37.8">4</text>
<text x="246.3" y="36.6">B6</text>
<text x="246.3" y="41.7">B7</text>
<text x="246.4" y="39.1">A6</text>
<text x="69.1" y="44.2">3</text>
<text x="86.9" y="44.2">4</text>
<text x="246.4" y="44.2">A7</text>
<text x="78.5" y="49" transform="rotate(-90 78.5 49)">2</text>
<text x="140.7" y="49" transform="rotate(-90 140.7 49)">2</text>
<text x="246.3" y="49.3">B5</text>
<text x="246.4" y="51.8">A5</text>
<text x="246.4" y="56.9">A4</text>
<text x="37.4" y="79.8">4</text>
<text x="57.7" y="79.8">3</text>
<text x="57.7" y="82.3">5</text>
<text x="107.9" y="82.3">45</text>
<text x="122.9" y="79.4" transform="rotate(-90 122.9 79.4)">3</text>
<text x="135.8" y="82.3">39</text>
<text x="37.4" y="84.8">1</text>
<text x="57.7" y="84.8">2</text>
<text x="108.5" y="87.4">4</text>
<text x="108.5" y="89.9">5</text>
<text x="135.8" y="89.9">23</text>
<text x="135.8" y="84.8">40</text>
<text x="27.9" y="92.5">1</text>
<text x="34.2" y="92.5">2</text>
<text x="108.5" y="92.5">6</text>
<text x="108.5" y="95">7</text>
<text x="135.8" y="92.5">24</text>
<text x="135.8" y="95">25</text>
<text x="203.8" y="92.5">1</text>
<text x="203.8" y="95">2</text>
<text x="236.2" y="95">15</text>
<text x="236.2" y="92.5">16</text>
<text x="108.5" y="97.5">8</text>
<text x="108.5" y="100.1">9</text>
<text x="135.8" y="97.5">26</text>
<text x="135.8" y="100.1">28</text>
<text x="203.8" y="97.5">3</text>
<text x="203.8" y="100.1">4</text>
<text x="236.2" y="100.1">13</text>
<text x="236.2" y="97.5">14</text>
<text x="107.9" y="102.6">10</text>
<text x="107.9" y="105.2">11</text>
<text x="107.9" y="107.7">12</text>
<text x="135.8" y="102.6">29</text>
<text x="135.8" y="105.2">31</text>
<text x="135.8" y="107.7">32</text>
<text x="203.8" y="102.6">5</text>
<text x="203.8" y="105.2">6</text>
<text x="203.8" y="107.7">7</text>
<text x="236.2" y="107.7">10</text>
<text x="236.2" y="105.2">11</text>
<text x="236.2" y="102.6">12</text>
<text x="107.9" y="110.2">13</text>
<text x="107.9" y="112.8">14</text>
<text x="135.8" y="110.2">33</text>
<text x="135.8" y="112.8">34</text>
<text x="203.8" y="110.2">8</text>
<text x="236.8" y="110.2">9</text>
<text x="107.9" y="115.3">15</text>
<text x="107.9" y="117.9">16</text>
<text x="135.8" y="115.3">35</text>
<text x="135.8" y="117.9">36</text>
<text x="107.9" y="120.4">17</text>
<text x="107.9" y="122.9">18</text>
<text x="107.9" y="125.5">19</text>
<text x="135.8" y="120.4">37</text>
<text x="135.8" y="122.9">38</text>
<text x="135.8" y="125.5">41</text>
<text x="107.9" y="128">20</text>
<text x="107.9" y="130.6">21</text>
<text x="135.8" y="130.6">27</text>
<text x="135.8" y="128">44</text>
<text x="107.9" y="133.1">22</text>
<text x="122.9" y="137.9" transform="rotate(-90 122.9 137.9)">1</text>
<text x="135.8" y="133.1">30</text>
<text x="34" y="167.1" transform="rotate(-90 34 167.1)">2</text>
<text x="63.2" y="167.1" transform="rotate(-90 63.2 167.1)">2</text>
<text x="34" y="174.7" transform="rotate(-90 34 174.7)">1</text>
<text x="63.2" y="174.7" transform="rotate(-90 63.2 174.7)">1</text>
</g>
<g font-size="1.8" fill="#0000c2">
<text x="134.3" y="172.9">Voltage</text>
<text x="142.5" y="172.9">Divider:</text>
<text x="83.5" y="176.7">This</text>
<text x="83.5" y="178.7">the</text>
<text x="87.6" y="178.7">RESET signal</text>
<text x="88.4" y="176.7">RC delay</text>
<text x="98.3" y="176.7">circuit</text>
<text x="101.5" y="178.7">by</text>
<text x="104.8" y="178.7">about</text>
<text x="105.5" y="176.7">delays</text>
<text x="134.3" y="174.9">4.2</text>
<text x="134.3" y="176.9">3.0</text>
<text x="138.5" y="174.9">IN</text>
<text x="138.5" y="176.9">IN</text>
<text x="141.6" y="174.9">=</text>
<text x="141.6" y="176.9">=</text>
<text x="144.3" y="174.9">2.1</text>
<text x="144.3" y="176.9">1.5</text>
<text x="148.5" y="174.9">OUT</text>
<text x="148.5" y="176.9">OUT</text>
<text x="83.5" y="180.8">100ms</text>
<text x="83.5" y="182.8">only</text>
<text x="88.6" y="182.8">50us)</text>
<text x="91" y="180.8">(datasheet</text>
<text x="102.3" y="180.8">requires</text>
<text x="206.3" y="193.9">11/02/2024</text>
<text x="268.4" y="193.9">1.0</text>
</g>
</svg>
